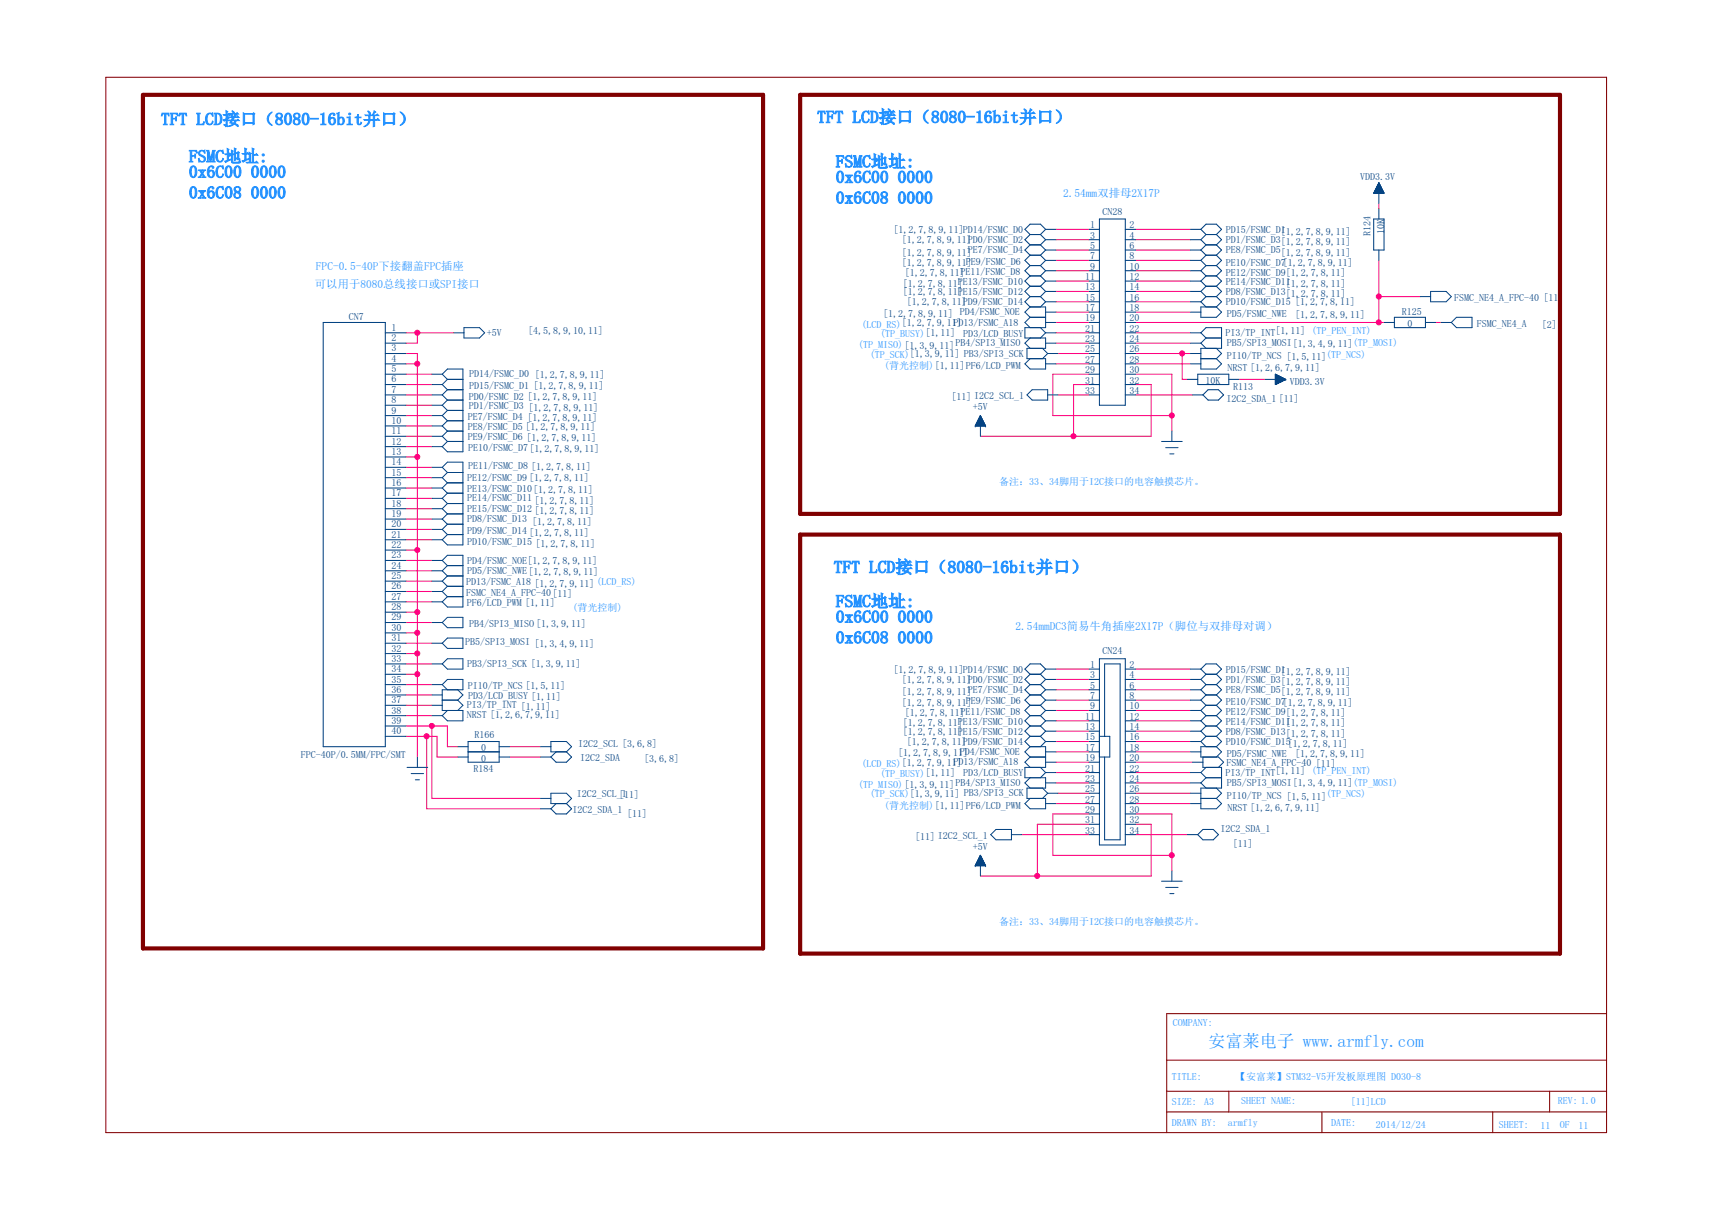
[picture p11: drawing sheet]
<svg xmlns="http://www.w3.org/2000/svg" width="420mm" height="297mm" viewBox="0 0 420 297" stroke-linecap="round" stroke-linejoin="round" font-family="sans-serif">
<g fill="none" stroke="#ff0080" stroke-width=".25">
<path d="M259.2 56.3h8.1M259.2 58.8h8.1M278.7 56.3h13.5M278.7 58.8h13.5M338.4 50v1.2M259.2 61.4h8.1M259.2 63.9h8.1M259.2 66.5h8.1M259.2 69h8.1M259.2 71.5h8.1M259.2 74.1h8.1M259.2 76.6h8.1"/>
<path d="M259.2 79.2h8.1M278.7 61.4h13.5M278.7 63.9h13.5M278.7 66.5h13.5M278.7 69h13.5M278.7 71.5h13.5M278.7 74.1h13.5M278.7 76.6h13.5M278.7 79.2h61M338.4 63.9v15.3M338.4 72.8h10.2M352.4 79.2h1.2"/>
<path d="M99.6 94.4h6.4M99.6 99.5h6.4M99.6 91.9h6.4M99.6 96.9h6.4M99.6 81.7h11.7M99.6 89.3h2.8M99.6 86.8h2.8v99M102.4 81.7v2.5h-2.8M259.2 81.7h8.1M259.2 84.2h8.1M259.2 89.3h8.1M259.7 96.9h7.6"/>
<path d="M259.7 86.8h7.6M267.3 94.4h-3.8v12.7M267.3 91.9h-8.9v10.1h29.2M278.7 94.4h3.8v12.7h-41.9M278.7 91.9h8.9v13.9M278.7 96.9h14M278.7 81.7h13.5M278.7 84.2h13.5M278.7 89.3h13.5M278.7 86.8h13.5M290.1 86.8v6.3h1.3M304.1 93.1h6.4"/>
<path d="M99.6 104.6h6.4M99.6 109.6h6.4M99.6 117.3h6.4M99.6 102h6.4M99.6 107.1h6.4M99.6 114.7h6.4M99.6 119.8h6.4M99.6 112.2h2.8M99.6 122.3h6.4M99.6 127.4h6.4M99.6 132.5h6.4M99.6 137.6h6.4"/>
<path d="M99.6 124.9h6.4M99.6 130h6.4M99.6 135h2.8M99.6 140.1h6.4M99.6 157.9h6.4M99.6 142.7h6.4M99.6 152.8h6.4M99.6 147.7h6.4M99.6 145.2h6.4M99.6 155.4h2.8M99.6 150.3h2.8M99.6 168.1h6.4"/>
<path d="M99.6 173.1h6.4M99.6 175.7h6.4M99.6 163h6.4M99.6 170.6h6.4M99.6 178.2h10.2v5.1h2.5M99.6 160.4h2.8M99.6 165.5h2.8M106 178.2v17.8h26.7M259.2 164.3h8.1M259.2 166.8h8.1M259.2 169.3h8.1M259.2 171.9h8.1"/>
<path d="M259.2 174.4h8.1M259.2 177h8.1M259.2 179.5h8.1M278.7 164.3h13.5M278.7 166.8h13.5M278.7 169.3h13.5M278.7 171.9h13.5M278.7 174.4h13.5M278.7 177h13.5M278.7 179.5h13.5M99.6 180.8h7.7v5h5M104.7 180.8v17.7h28"/>
<path d="M125 183.3h7.7M125 185.8h7.7M259.2 182h8.1M259.2 189.7h8.1M259.2 192.2h8.1M259.2 197.3h8.1M259.2 184.6h8.1M259.2 187.1h8.1M259.7 194.7h7.6M267.3 199.8h-8.9v10.2h29.2M278.7 199.8h8.9v14M278.7 182h13.5"/>
<path d="M278.7 189.7h13.5M278.7 192.2h13.5M278.7 197.3h13.5M278.7 184.6h13.5M278.7 187.1h14M278.7 194.7h13.5M250.8 204.9h16.5M267.3 202.4h-12.7v12.7M278.7 202.4h3.8v12.7h-41.9M278.7 204.9h12.7"/>
</g>
<circle cx="290.1" cy="86.8" r=".62" fill="#ff0080"/>
<circle cx="290.1" cy="86.8" r=".62" fill="none" stroke="#ff0080" stroke-width=".25"/>
<circle cx="263.4" cy="107.1" r=".62" fill="#ff0080"/>
<circle cx="263.4" cy="107.1" r=".62" fill="none" stroke="#ff0080" stroke-width=".25"/>
<circle cx="338.4" cy="79.1" r=".62" fill="#ff0080"/>
<circle cx="338.4" cy="79.1" r=".62" fill="none" stroke="#ff0080" stroke-width=".25"/>
<circle cx="287.6" cy="102" r=".62" fill="#ff0080"/>
<circle cx="287.6" cy="102" r=".62" fill="none" stroke="#ff0080" stroke-width=".25"/>
<circle cx="102.4" cy="81.7" r=".62" fill="#ff0080"/>
<circle cx="102.4" cy="81.7" r=".62" fill="none" stroke="#ff0080" stroke-width=".25"/>
<circle cx="102.4" cy="89.3" r=".62" fill="#ff0080"/>
<circle cx="102.4" cy="89.3" r=".62" fill="none" stroke="#ff0080" stroke-width=".25"/>
<circle cx="102.4" cy="112.2" r=".62" fill="#ff0080"/>
<circle cx="102.4" cy="112.2" r=".62" fill="none" stroke="#ff0080" stroke-width=".25"/>
<circle cx="102.4" cy="165.5" r=".62" fill="#ff0080"/>
<circle cx="102.4" cy="165.5" r=".62" fill="none" stroke="#ff0080" stroke-width=".25"/>
<circle cx="102.4" cy="150.3" r=".62" fill="#ff0080"/>
<circle cx="102.4" cy="150.3" r=".62" fill="none" stroke="#ff0080" stroke-width=".25"/>
<circle cx="102.4" cy="155.3" r=".62" fill="#ff0080"/>
<circle cx="102.4" cy="155.3" r=".62" fill="none" stroke="#ff0080" stroke-width=".25"/>
<circle cx="102.4" cy="135" r=".62" fill="#ff0080"/>
<circle cx="102.4" cy="135" r=".62" fill="none" stroke="#ff0080" stroke-width=".25"/>
<circle cx="102.4" cy="160.4" r=".62" fill="#ff0080"/>
<circle cx="102.4" cy="160.4" r=".62" fill="none" stroke="#ff0080" stroke-width=".25"/>
<circle cx="338.4" cy="72.8" r=".62" fill="#ff0080"/>
<circle cx="338.4" cy="72.8" r=".62" fill="none" stroke="#ff0080" stroke-width=".25"/>
<circle cx="106" cy="178.2" r=".62" fill="#ff0080"/>
<circle cx="106" cy="178.2" r=".62" fill="none" stroke="#ff0080" stroke-width=".25"/>
<circle cx="104.7" cy="180.7" r=".62" fill="#ff0080"/>
<circle cx="104.7" cy="180.7" r=".62" fill="none" stroke="#ff0080" stroke-width=".25"/>
<circle cx="287.6" cy="209.9" r=".62" fill="#ff0080"/>
<circle cx="287.6" cy="209.9" r=".62" fill="none" stroke="#ff0080" stroke-width=".25"/>
<circle cx="254.6" cy="215" r=".62" fill="#ff0080"/>
<circle cx="254.6" cy="215" r=".62" fill="none" stroke="#ff0080" stroke-width=".25"/>
<g fill="none" stroke="#004080" stroke-width=".25">
<path d="M252.8 57.6h2.5M252.8 57.6l-1.3 1.2 1.3 1.3M255.3 57.6l1.3 1.2M256.6 56.3h2.6M256.6 58.8h2.6M256.6 56.3l-1.3-1.3h-2.5l-1.3 1.3 1.3 1.3M256.6 56.3l-1.3 1.3M256.6 58.8l-1.3 1.3M267.3 56.3h2.5M267.3 58.8h2.5M269.8 53.8h6.4v45.7h-6.4zM276.2 56.3h2.5"/>
<path d="M276.2 58.8h2.5M292.2 56.3h2.5M292.2 58.8h2.5M294.7 56.3l1.3-1.3h2.5l1.3 1.3-1.3 1.3M294.7 56.3l1.3 1.3M294.7 58.8l1.3 1.3M296 57.6h2.5M296 57.6l-1.3 1.2M298.5 57.6l1.3 1.2-1.3 1.3M337.1 53.8h2.6v7.6h-2.6zM337.2 47.4h2.4M337.3 47.2h2.3"/>
<path d="M337.3 47.4v-.3h2.2v.3M337.3 47h2.2M337.4 47.4v-.5h2v.5M337.4 46.8h2M337.5 47.4v-.7h1.8v.7M337.6 46.6h1.7M337.6 47.4v-.9h1.6v.9M337.6 46.4h1.6M337.7 47.4v-1.1h1.4v1.1M337.8 46.2h1.3M337.8 47.4v-1.3h1.2v1.3M337.9 46h1.1"/>
<path d="M337.9 45.8h1M338 47.4v-1.7h.8v1.7M338.1 45.6h.7M338.1 45.4h.6v2M338.2 47.4v-2.1h.4v2.1M338.3 45.2h.3M338.4 45h.1M338.4 44.9h.1M338.4 44.9v5.1M338.4 51.2v2.6M338.4 44.9l1.3 2.5h-2.6M338.4 44.9l-1.3 2.5"/>
<path d="M338.5 45.1h-.2v2.3M338.5 45v2.4M338.7 45.5h-.6v1.9M338.9 45.9h-1v1.5M338.9 45.8v1.6M79.3 79.2h15.3v104.1h-15.3zM252.8 77.9h3.8M252.8 75.4h3.8v5h-5.1v2.6h5.1v2.5h-4.6v2.6h4.6v2.5h-3.8l-1.3-1.3 1.3-1.2M252.8 60.1h2.5M252.8 62.7h2.5M252.8 65.2h2.5M252.8 67.7h2.5"/>
<path d="M252.8 70.3h2.5M252.8 72.8h2.5M252.8 60.1l-1.3 1.3 1.3 1.3M252.8 62.7l-1.3 1.2 1.3 1.3M252.8 65.2l-1.3 1.3 1.3 1.2M252.8 67.7l-1.3 1.3 1.3 1.3M252.8 70.3l-1.3 1.2 1.3 1.3M252.8 72.8l-1.3 1.3 1.3 1.3M252.8 75.4l-1.3 1.2 1.3 1.3M252.8 77.9l-1.3 1.3 1.3 1.2M255.3 60.1l1.3 1.3M255.3 62.7l1.3 1.2"/>
<path d="M255.3 65.2l1.3 1.3M255.3 67.7l1.3 1.3M255.3 70.3l1.3 1.2M255.3 72.8l1.3 1.3M256.6 61.4h2.6M256.6 63.9h2.6M256.6 66.5h2.6M256.6 69h2.6M256.6 71.5h2.6M256.6 74.1h2.6M256.6 76.6h2.6M256.6 79.2h2.6"/>
<path d="M256.6 61.4l-1.3 1.3M256.6 63.9l-1.3 1.3M256.6 66.5l-1.3 1.2M256.6 69l-1.3 1.3M256.6 71.5l-1.3 1.3M256.6 74.1l-1.3 1.3M267.3 61.4h2.5M267.3 63.9h2.5M267.3 66.5h2.5M267.3 69h2.5M267.3 71.5h2.5M267.3 74.1h2.5"/>
<path d="M267.3 76.6h2.5M267.3 79.2h2.5M276.2 61.4h2.5M276.2 63.9h2.5M276.2 66.5h2.5M276.2 69h2.5M276.2 71.5h2.5M276.2 74.1h2.5M276.2 76.6h2.5M276.2 79.2h2.5M292.2 61.4h2.5M292.2 63.9h2.5"/>
<path d="M292.2 66.5h2.5M292.2 69h2.5M292.2 71.5h2.5M292.2 74.1h2.5M292.2 76.6h2.5M294.7 75.4h3.8l1.3 1.2-1.3 1.3h-3.8zM294.7 61.4l1.3 1.3M294.7 63.9l1.3 1.3M294.7 66.5l1.3 1.2M294.7 69l1.3 1.3M294.7 71.5l1.3 1.3M294.7 74.1l1.3 1.3"/>
<path d="M296 60.1h2.5M296 62.7l-1.3 1.2M296 60.1l-1.3 1.3M296 62.7h2.5M296 65.2l-1.3 1.3M296 65.2h2.5M296 67.7l-1.3 1.3M296 67.7h2.5M296 70.3l-1.3 1.2M296 70.3h2.5M296 72.8l-1.3 1.3M296 72.8h2.5"/>
<path d="M298.5 60.1l1.3 1.3-1.3 1.3M298.5 62.7l1.3 1.2-1.3 1.3M298.5 65.2l1.3 1.3-1.3 1.2M298.5 67.7l1.3 1.3-1.3 1.3M298.5 70.3l1.3 1.2-1.3 1.3M298.5 72.8l1.3 1.3-1.3 1.3M338.4 61.4v2.5M339.7 79.2h2.5M342.2 77.9h7.6v2.5h-7.6zM348.6 72.8h2.5M349.8 79.2h2.6M351.1 71.5h3.8l1.3 1.3-1.3 1.3h-3.8z"/>
<path d="M353.6 79.2h2.6M356.2 79.2l1.3-1.3h3.8v2.5h-3.8zM94.6 99.5h5M94.6 81.7h5M94.6 84.2h5M94.6 86.8h5M94.6 89.3h5M94.6 91.9h5M94.6 94.4h5M94.6 96.9h5M106 99.5h2.5M106 91.9h2.5"/>
<path d="M106 94.4h2.5M106 96.9h2.5M108.5 91.9l1.3-1.3h3.8v20.3h-3.8l-1.3-1.3M108.5 94.4l1.3 1.3M108.5 99.5l1.3 1.3M108.5 91.9l1.3 1.2M108.5 96.9l1.3 1.3M109.8 93.1h3.8M109.8 95.7h3.8M109.8 93.1l-1.3 1.3M109.8 98.2h3.8M109.8 98.2l-1.3 1.3"/>
<path d="M109.8 95.7l-1.3 1.2M111.3 81.7h2.6M113.9 80.4h3.8l1.2 1.3-1.2 1.3h-3.8zM252.8 83l-1.3 1.2 1.3 1.3M253.3 95.7h3.8v2.5h-3.8l-1.3-1.3zM255.3 80.4l1.3 1.3M255.9 85.5l1.2 1.3M256.6 81.7h2.6M256.6 84.2h2.6M256.6 89.3h2.6M256.6 81.7l-1.3 1.3M257.1 86.8h2.6"/>
<path d="M257.1 96.9h2.6M257.1 86.8l-1.2 1.3M267.3 81.7h2.5M267.3 84.2h2.5M267.3 86.8h2.5M267.3 89.3h2.5M267.3 91.9h2.5M267.3 94.4h2.5M267.3 96.9h2.5M276.2 81.7h2.5M276.2 84.2h2.5M276.2 86.8h2.5"/>
<path d="M276.2 89.3h2.5M276.2 91.9h2.5M276.2 94.4h2.5M276.2 96.9h2.5M291.4 93.1h2.6M292.2 81.7h2.5M292.2 84.2h2.5M292.2 86.8h2.5M292.2 89.3h2.5M292.7 96.9h2.5M294 91.9h7.6v2.5h-7.6zM294.7 81.7l1.3-1.3h3.8v5.1h-5.1v5.1h3.8l1.3-1.3-1.3-1.2"/>
<path d="M294.7 81.7l1.3 1.3M294.7 88.1h3.8M294.7 84.2l1.3 1.3M295.2 96.9l1.3-1.2h2.5l1.3 1.2-1.3 1.3h-2.5zM296 83h3.8M296 83l-1.3 1.2M298.5 85.5l1.3 1.3-1.3 1.3M301.6 93.1h2.5M310.5 93.1h5M313 91.9l2.5 1.2-2.5 1.3zM313 91.9h.1l.1 2.5h-.2M313 94.3h.4"/>
<path d="M313 92.1h.5l.1 2h-.6M313 94.1h.8M313 92.3h.9l.1 1.6h-1M313 93.9h1.2M313 93.8h1.4M313 93.6h1.8M313 93.4h2M313 93.3h2.5M313 93h2.3v.3M313 92.9h2.2v.4M313 92.8h1.9v.6M313 92.8h1.7v.8"/>
<path d="M313 92.6h1.5v1M313 92.5h1.3v1.3M313 92.4h1.1v1.5M313 92.2h.7v1.9M313 92h.3v2.3M313.2 92v2.3M313.4 92.1v2.1M313.6 92.2v1.9M313.8 92.3v1.7M314 92.4v1.5M314.2 92.5v1.3M314.4 92.6v1.1"/>
<path d="M314.7 92.7v.9h-1.7M314.8 92.8v.7M315 92.9v.5M315.2 93v.3h-2.2M315.5 93.1v.1M315.5 93.1h.1M94.6 102h5M94.6 104.6h5M94.6 107.1h5M94.6 109.6h5M94.6 112.2h5M94.6 114.7h5"/>
<path d="M94.6 117.3h5M94.6 119.8h5M106 102h2.5M106 104.6h2.5M106 107.1h2.5M106 109.6h2.5M106 114.7h2.5M106 117.3h2.5M106 119.8h2.5M108.5 114.7l1.3-1.2h3.8v20.3h-3.8l-1.3-1.3M108.5 104.6l1.3 1.2M108.5 117.3l1.3 1.2"/>
<path d="M108.5 102l1.3 1.3M108.5 107.1l1.3 1.3M108.5 114.7l1.3 1.3M108.5 119.8l1.3 1.3M109.8 100.8h3.8M109.8 105.8h3.8M109.8 103.3h3.8M109.8 103.3l-1.3 1.3M109.8 108.4h3.8M109.8 108.4l-1.3 1.2M109.8 118.5h3.8M109.8 116h3.8"/>
<path d="M109.8 116l-1.3 1.3M109.8 100.8l-1.3 1.2M109.8 105.8l-1.3 1.3M109.8 118.5l-1.3 1.3M239.3 104.6h.1M239.3 104.6h2.6M239.5 104.4h2.3M239.5 104.3v.3M239.5 104.3h2.3M239.6 104.2h2.1M239.6 104.1v.5M239.6 104.1h2"/>
<path d="M239.6 104h2v.6M239.6 103.9v.7M239.7 103.9h1.8M239.8 103.8h1.7M239.8 103.7v.9M239.8 103.7h1.6M239.8 103.6h1.6v1M239.8 103.5v1.1M239.9 103.5h1.4M240 103.4h1.3M240 103.3v1.3M240 103.3h1.2"/>
<path d="M240.1 103.2h1.1M240.1 103v1.6M240.1 103.1h1M240.1 103h1M240.1 102.8v1.8M240.2 102.9h.8M240.3 102.8h.7v1.8M240.3 102.7v1.9M240.3 102.7h.6M240.4 102.6h.5M240.4 102.4v2.2M240.4 102.5h.4"/>
<path d="M240.5 102.4h.3M240.5 102.2v2.4M240.5 102.3h.2M240.6 102.2h.1M240.6 102v2.6M240.6 102.1h.1M240.6 102v5.1M240.6 102l-1.3 2.6M240.6 102l1.3 2.6M240.8 102.3v2.3M240.9 102.5v2.1M241.1 103v1.6"/>
<path d="M241.2 103.2v1.4M241.3 103.3v1.3M241.5 103.8v.8M241.7 104.2v.4M241.8 104.4v.2M241.9 104.6h.1M285.1 108.4h5M286.1 109.9h3M287.1 111.4h1M287.6 105.8v2.6M94.6 122.3h5M94.6 124.9h5"/>
<path d="M94.6 127.4h5M94.6 130h5M94.6 132.5h5M94.6 135h5M94.6 137.6h5M106 122.3h2.5M106 124.9h2.5M106 127.4h2.5M106 130h2.5M106 132.5h2.5M106 137.6h2.5M108.5 137.6l1.3-1.3h3.8v12.7h-3.8l-1.3-1.3"/>
<path d="M108.5 122.3l1.3 1.3M108.5 127.4l1.3 1.3M108.5 137.6l1.3 1.3M108.5 124.9l1.3 1.3M108.5 130l1.3 1.2M109.8 138.9h3.8M109.8 138.9l-1.3 1.2M109.8 123.6h3.8M109.8 121.1h3.8M109.8 121.1l-1.3 1.2M109.8 128.7h3.8M109.8 126.2h3.8"/>
<path d="M109.8 126.2l-1.3 1.2M109.8 131.2h3.8M109.8 131.2l-1.3 1.3M109.8 123.6l-1.3 1.3M109.8 128.7l-1.3 1.3M94.6 140.1h5M94.6 142.7h5M94.6 145.2h5M94.6 147.7h5M94.6 150.3h5M94.6 152.8h5M94.6 155.4h5"/>
<path d="M94.6 157.9h5M106 140.1h2.5M106 142.7h2.5M106 145.2h2.5M106 147.7h2.5M106 152.8h2.5M106 157.9h2.5M108.5 140.1l1.3 1.3M108.5 152.8l1.3-1.2h3.8v2.5h-3.8zM108.5 157.9l1.3-1.3h3.8v2.6h-3.8zM108.5 142.7l1.3 1.2M108.5 145.2l1.3 1.3"/>
<path d="M109.8 141.4h3.8M109.8 143.9h3.8M109.8 141.4l-1.3 1.3M109.8 146.5h3.8M109.8 146.5l-1.3 1.2M109.8 143.9l-1.3 1.3M94.6 160.4h5M94.6 163h5M94.6 165.5h5M94.6 168.1h5M94.6 170.6h5M94.6 173.1h5"/>
<path d="M94.6 175.7h5M94.6 178.2h5M106 163h2.5M106 168.1h2.5M106 170.6h2.5M106 173.1h2.5M106 175.7h2.5M108.5 163l1.3-1.3h3.8v2.6h-3.8zM108.5 168.1l1.3-1.3h3.8v2.5h-5.1v5.1h5.1v2.6h-3.8l-1.3-1.3M108.5 171.9h3.8M108.5 168.1l1.3 1.2M109.8 174.4l-1.3 1.3"/>
<path d="M112.3 171.9l1.3 1.2-1.3 1.3M112.3 169.3l1.3 1.3-1.3 1.3M252.8 165.5h2.5M252.8 168.1h2.5M252.8 170.6h2.5M252.8 173.1h2.5M252.8 175.7h2.5M252.8 178.2h2.5M252.8 168.1l-1.3 1.2 1.3 1.3M252.8 170.6l-1.3 1.3 1.3 1.2M252.8 165.5l-1.3 1.3 1.3 1.3M252.8 173.1l-1.3 1.3 1.3 1.3"/>
<path d="M252.8 175.7l-1.3 1.3 1.3 1.2M252.8 178.2l-1.3 1.3 1.3 1.3M255.3 168.1l1.3 1.2M255.3 165.5l1.3 1.3M255.3 170.6l1.3 1.3M255.3 175.7l1.3 1.3M255.3 173.1l1.3 1.3M255.3 178.2l1.3 1.3M256.6 164.3l-1.3-1.3h-2.5l-1.3 1.3 1.3 1.2M256.6 164.3h2.6M256.6 166.8h2.6M256.6 169.3h2.6"/>
<path d="M256.6 171.9h2.6M256.6 174.4h2.6M256.6 177h2.6M256.6 179.5h2.6M256.6 164.3l-1.3 1.2M256.6 166.8l-1.3 1.3M256.6 169.3l-1.3 1.3M256.6 171.9l-1.3 1.2M256.6 174.4l-1.3 1.3M256.6 177l-1.3 1.2M256.6 179.5l-1.3 1.3M267.3 164.3h2.5"/>
<path d="M267.3 166.8h2.5M267.3 169.3h2.5M267.3 171.9h2.5M267.3 174.4h2.5M267.3 177h2.5M267.3 179.5h2.5M269.8 161.7h6.4v45.7h-6.4zM276.2 164.3h2.5M276.2 166.8h2.5M276.2 169.3h2.5M276.2 171.9h2.5M276.2 174.4h2.5"/>
<path d="M276.2 177h2.5M276.2 179.5h2.5M292.2 164.3h2.5M292.2 166.8h2.5M292.2 169.3h2.5M292.2 171.9h2.5M292.2 174.4h2.5M292.2 177h2.5M292.2 179.5h2.5M294.7 164.3l1.3-1.3h2.5l1.3 1.3-1.3 1.2M294.7 164.3l1.3 1.2M294.7 166.8l1.3 1.3"/>
<path d="M294.7 169.3l1.3 1.3M294.7 171.9l1.3 1.2M294.7 174.4l1.3 1.3M294.7 177l1.3 1.2M294.7 179.5l1.3 1.3M296 165.5h2.5M296 168.1h2.5M296 170.6h2.5M296 173.1h2.5M296 175.7h2.5M296 178.2h2.5M296 168.1l-1.3 1.2"/>
<path d="M296 165.5l-1.3 1.3M296 170.6l-1.3 1.3M296 173.1l-1.3 1.3M296 175.7l-1.3 1.3M296 178.2l-1.3 1.3M298.5 168.1l1.3 1.2-1.3 1.3M298.5 170.6l1.3 1.3-1.3 1.2M298.5 165.5l1.3 1.3-1.3 1.3M298.5 173.1l1.3 1.3-1.3 1.3M298.5 175.7l1.3 1.3-1.3 1.2M298.5 178.2l1.3 1.3-1.3 1.3M94.6 180.8h5"/>
<path d="M99.9 188.4h5.1M100.9 189.9h3.1M101.9 191.4h1M102.4 185.8v2.6M112.3 183.3h2.6M112.3 185.8h2.6M114.9 182h7.6v5.1h-7.6zM114.9 184.6h7.6M122.5 183.3h2.5M122.5 185.8h2.5M132.7 183.3h2.5M132.7 185.8h2.5"/>
<path d="M132.7 196h2.5M132.7 198.5h2.5M135.2 182h3.8l1.3 1.3-1.3 1.3h-3.8zM135.2 194.7h3.8l1.3 1.3-1.3 1.3h-3.8zM136.5 184.6l-1.3 1.2M136.5 197.3l-1.3 1.2M139 184.6l1.3 1.2-1.3 1.3h-2.5l-1.3-1.3M139 197.3l1.3 1.2-1.3 1.3h-2.5l-1.3-1.3M252.8 183.3h3.8v5.1h-5.1v2.5h5.1v2.6h-4.6v2.5h4.6v2.5h-3.8l-1.3-1.2 1.3-1.3M252.8 185.8h3.8M252.8 180.8h2.5M252.8 180.8l-1.3 1.2 1.3 1.3"/>
<path d="M252.8 183.3l-1.3 1.3 1.3 1.2M252.8 185.8l-1.3 1.3 1.3 1.3M252.8 190.9l-1.3 1.3 1.3 1.3M255.3 180.8l1.3 1.2M255.3 188.4l1.3 1.3M255.9 193.5l1.2 1.2M256.6 182h2.6M256.6 184.6h2.6M256.6 187.1h2.6M256.6 189.7h2.6M256.6 192.2h2.6M256.6 197.3h2.6"/>
<path d="M256.6 182l-1.3 1.3M256.6 189.7l-1.3 1.2M257.1 194.7h2.6M257.1 194.7l-1.2 1.3M267.3 182h2.5M267.3 184.6h2.5M267.3 187.1h2.5M267.3 189.7h2.5M267.3 192.2h2.5M267.3 194.7h2.5M267.3 197.3h2.5M267.3 199.8h2.5"/>
<path d="M269.8 180.8h2.6v5h-2.6M271.1 180.8v-17.8h3.8v43.2h-3.8v-20.4M276.2 182h2.5M276.2 184.6h2.5M276.2 187.1h2.5M276.2 189.7h2.5M276.2 192.2h2.5M276.2 194.7h2.5M276.2 197.3h2.5M276.2 199.8h2.5M292.2 182h2.5M292.2 184.6h2.5"/>
<path d="M292.2 189.7h2.5M292.2 192.2h2.5M292.2 194.7h2.5M292.2 197.3h2.5M292.7 187.1h2.5M294.7 196h3.8M294.7 182l1.3 1.3M294.7 189.7l1.3 1.2M294.7 192.2l1.3 1.3M295.2 185.8v2.6h4.6v5.1h-5.1v5h3.8l1.3-1.2-1.3-1.3M296 180.8h2.5M296 180.8l-1.3 1.2"/>
<path d="M296 190.9h3.8M296 188.4l-1.3 1.3M296 190.9l-1.3 1.3M298.5 183.3h-3.8v2.5h4.3l1.3 1.3-1.3 1.3M298.5 183.3l1.3 1.3-1.3 1.2M298.5 180.8l1.3 1.2-1.3 1.3M298.5 193.5l1.3 1.2-1.3 1.3M239.3 212.5h.1M239.3 212.5h2.6M239.4 212.4h2.4M239.5 212.5v-.2h2.3v.2M239.5 212.2h2.3"/>
<path d="M239.6 212v.5M239.6 212.1h2.1v.4M239.6 212h2M239.6 211.9v.6M239.6 211.9h2v.6M239.7 211.8h1.8M239.8 211.7v.8M239.8 211.7h1.7v.8M239.8 211.6h1.6M239.8 211.5v1M239.8 211.5h1.6v1M239.9 211.4h1.4"/>
<path d="M240 211.2v1.3M240 211.3h1.3v1.2M240 211.2h1.2M240.1 211.1h1.1v1.4M240.1 210.8v1.7M240.1 210.9h1v1.6M240.2 210.8h.8M240.3 210.6v1.9M240.3 210.7h.7v1.8M240.3 210.6h.6M240.4 210.4v2.1M240.4 210.5h.5v2"/>
<path d="M240.4 210.4h.4M240.5 210.3h.3v2.2M240.6 210v2.5M240.6 210.1h.1M240.6 210h.1M240.6 210v5.1M240.6 210l-1.3 2.5M240.6 210l1.3 2.5M240.7 210.2h-.2v2.3M241.1 211h-1v1.5M241.9 212.5h.1M243.2 204.9l1.2-1.3h3.8v2.6h-3.8z"/>
<path d="M248.2 204.9h2.6M267.3 202.4h2.5M267.3 204.9h2.5M276.2 202.4h2.5M276.2 204.9h2.5M285.1 216.3h5M286.1 217.8h3M287.1 219.4h1M287.6 213.8v2.5M291.4 204.9h2.6M295.2 203.6h2.6l1.2 1.3-1.2 1.3h-2.6l-1.2-1.3z"/>
</g>
<path d="M35.1 23.3h152.2v209.5h-152.2zM196.4 23.3h186.5v102.9h-186.5zM196.4 131.2h186.5v102.9h-186.5z" fill="none" stroke="#800000" stroke-width="1"/>
<path d="M26 19h368.3v259h-368.3zM394.3 248.8h-108v29.2M286.3 260.3h108M286.3 273h108M286.3 267.9h108M301.6 267.9v5.1M324.4 273v5M366.3 273v5M380.3 267.9v5.1" fill="none" stroke="#800000" stroke-width=".25"/>
<g font-size="4.2" fill="#2291ff">
<text x="39.5" y="30.7">TFT LCD接口（8080-16bit并口）</text>
<text x="200.5" y="30.2">TFT LCD接口（8080-16bit并口）</text>
<text x="46.3" y="39.8">FSMC地址:</text>
<text x="205.1" y="41.1">FSMC地址:</text>
<text x="46.3" y="43.6">0x6C00 0000</text>
<text x="205.1" y="44.9">0x6C00 0000</text>
<text x="46.3" y="48.7">0x6C08 0000</text>
<text x="205.1" y="50">0x6C08 0000</text>
<text x="204.6" y="140.7">TFT LCD接口（8080-16bit并口）</text>
<text x="205.1" y="149.1">FSMC地址:</text>
<text x="205.1" y="152.9">0x6C00 0000</text>
<text x="205.1" y="157.9">0x6C08 0000</text>
<text x="296.5" y="257">安富莱电子 www.armfly.com</text>
</g>
<g font-size="2.8" fill="#2291ff">
<text x="260.9" y="48.4">2.54mm双排母2X17P</text>
<text x="77.3" y="70.8">可以用于8080总线接口或SPI接口</text>
<text x="77.5" y="66.2">FPC-0.5-40P下接翻盖FPC插座</text>
<text x="249.2" y="154.6">2.54mmDC3简易牛角插座2X17P（脚位与双排母对调）</text>
</g>
<g font-size="2.5" fill="#004080">
<text x="333.8" y="44.1">VDD3.3V</text>
<text x="270.5" y="52.7">CN28</text>
<text x="219.3" y="57.1">[1,2,7,8,9,11]PD14/FSMC_D0</text>
<text x="221.3" y="59.7">[1,2,7,8,9,11]PD0/FSMC_D2</text>
<text x="267.6" y="56">1</text>
<text x="267.6" y="58.6">3</text>
<text x="277.2" y="56">2</text>
<text x="277.2" y="58.6">4</text>
<text x="300.8" y="57.3">PD15/FSMC_D1</text>
<text x="300.8" y="59.7">PD1/FSMC_D3[1,2,7,8,9,11]</text>
<text x="314.3" y="57.7">[1,2,7,8,9,11]</text>
<text x="336.3" y="58" transform="rotate(-90 336.3 58)">R124</text>
<text x="339.7" y="57.5" transform="rotate(-90 339.7 57.5)">10K</text>
<text x="221.3" y="62.7">[1,2,7,8,9,11]</text>
<text x="221.3" y="65.3">[1,2,7,8,9,11]</text>
<text x="237" y="64.9">PE9/FSMC_D6</text>
<text x="237.6" y="62.1">PE7/FSMC_D4</text>
<text x="267.6" y="61.1">5</text>
<text x="267.6" y="63.7">7</text>
<text x="277.2" y="61.1">6</text>
<text x="277.2" y="63.7">8</text>
<text x="300.8" y="62.1">PE8/FSMC_D5[1,2,7,8,9,11]</text>
<text x="300.8" y="65.2">PE10/FSMC_D7[1,2,7,8,9,11]</text>
<text x="221.6" y="70.4">[1,2,7,8,11]</text>
<text x="222.1" y="67.8">[1,2,7,8,11]PE11/FSMC_D8</text>
<text x="235.1" y="70">PE13/FSMC_D10</text>
<text x="266.3" y="68.7">11</text>
<text x="266.3" y="71.3">13</text>
<text x="267.6" y="66.2">9</text>
<text x="277.2" y="66.2">10</text>
<text x="277.2" y="68.7">12</text>
<text x="277.2" y="71.3">14</text>
<text x="300.8" y="67.6">PE12/FSMC_D9[1,2,7,8,11]</text>
<text x="300.8" y="70.1">PE14/FSMC_D11</text>
<text x="315.5" y="70.4">[1,2,7,8,11]</text>
<text x="216.7" y="77.7">[1,2,7,8,9,11] PD4/FSMC_NOE</text>
<text x="221.6" y="72.4">[1,2,7,8,11]</text>
<text x="222.6" y="74.9">[1,2,7,8,11]PD9/FSMC_D14</text>
<text x="235.1" y="72.4">PE15/FSMC_D12</text>
<text x="266.3" y="73.8">15</text>
<text x="266.3" y="76.4">17</text>
<text x="277.2" y="73.8">16</text>
<text x="277.2" y="76.4">18</text>
<text x="300.8" y="72.5">PD8/FSMC_D13[1,2,7,8,11]</text>
<text x="300.8" y="75">PD10/FSMC_D15 [1,2,7,8,11]</text>
<text x="301.1" y="77.8">PD5/FSMC_NWE</text>
<text x="317.8" y="78">[1,2,7,8,9,11]</text>
<text x="344.1" y="77.4">R125</text>
<text x="356.9" y="73.8">FSMC_NE4_A_FPC-40 [11]</text>
<text x="85.6" y="78.6">CN7</text>
<text x="96.1" y="81.2">1</text>
<text x="96.1" y="83.7">2</text>
<text x="119.5" y="82.5">+5V</text>
<text x="129.6" y="82">[4,5,8,9,10,11]</text>
<text x="234" y="79.9">PD13/FSMC_A18</text>
<text x="236.4" y="82.6">PD3/LCD_BUSY</text>
<text x="266.3" y="78.9">19</text>
<text x="266.3" y="81.4">21</text>
<text x="266.3" y="84">23</text>
<text x="277.2" y="78.9">20</text>
<text x="277.2" y="81.4">22</text>
<text x="277.2" y="84">24</text>
<text x="300.8" y="82.5">PI3/TP_INT[1,11] (TP_PEN_INT)</text>
<text x="345.4" y="80.3">0</text>
<text x="362.4" y="80.2">FSMC_NE4_A</text>
<text x="378.4" y="80.5">[2]</text>
<text x="96.1" y="86.3">3</text>
<text x="96.1" y="88.8">4</text>
<text x="266.3" y="86.5">25</text>
<text x="266.3" y="89.1">27</text>
<text x="277.2" y="86.5">26</text>
<text x="277.2" y="89.1">28</text>
<text x="301.1" y="85">PB5/SPI3_MOSI[1,3,4,9,11](TP_MOSI)</text>
<text x="301.1" y="88.1">PI10/TP_NCS [1,5,11](TP_NCS)</text>
<text x="96.1" y="91.4">5</text>
<text x="96.1" y="93.9">6</text>
<text x="115.1" y="92.6">PD14/FSMC_D0 [1,2,7,8,9,11]</text>
<text x="115.1" y="95.4">PD15/FSMC_D1 [1,2,7,8,9,11]</text>
<text x="266.3" y="91.6">29</text>
<text x="266.3" y="94.1">31</text>
<text x="277.2" y="91.6">30</text>
<text x="277.2" y="94.1">32</text>
<text x="295.9" y="94.2">10K</text>
<text x="301.2" y="91.2">NRST [1,2,6,7,9,11]</text>
<text x="302.7" y="95.7">R113</text>
<text x="316.6" y="94.4">VDD3.3V</text>
<text x="96.1" y="96.4">7</text>
<text x="96.1" y="99">8</text>
<text x="96.1" y="101.5">9</text>
<text x="115.1" y="98.2">PD0/FSMC_D2 [1,2,7,8,9,11]</text>
<text x="115.1" y="100.5">PD1/FSMC_D3 [1,2,7,8,9,11]</text>
<text x="233.5" y="98.3">[11] I2C2_SCL_1</text>
<text x="238.7" y="100.8">+5V</text>
<text x="266.3" y="96.7">33</text>
<text x="277.2" y="96.7">34</text>
<text x="301" y="98.7">I2C2_SDA_1 [11]</text>
<text x="96.1" y="104.1">10</text>
<text x="96.1" y="106.6">11</text>
<text x="114.8" y="103">PE7/FSMC_D4 [1,2,7,8,9,11]</text>
<text x="114.8" y="105.6">PE8/FSMC_D5 [1,2,7,8,9,11]</text>
<text x="96.1" y="109.1">12</text>
<text x="96.1" y="111.7">13</text>
<text x="114.8" y="108.1">PE9/FSMC_D6 [1,2,7,8,9,11]</text>
<text x="114.9" y="110.7">PE10/FSMC_D7[1,2,7,8,9,11]</text>
<text x="96.1" y="114.2">14</text>
<text x="96.1" y="116.8">15</text>
<text x="96.1" y="119.3">16</text>
<text x="114.6" y="118">PE12/FSMC_D9 [1,2,7,8,11]</text>
<text x="114.9" y="115.2">PE11/FSMC_D8 [1,2,7,8,11]</text>
<text x="96.1" y="121.8">17</text>
<text x="96.1" y="124.4">18</text>
<text x="114.7" y="120.8">PE13/FSMC_D10[1,2,7,8,11]</text>
<text x="114.7" y="125.6">PE15/FSMC_D12 [1,2,7,8,11]</text>
<text x="114.7" y="123.1">PE14/FSMC_D11 [1,2,7,8,11]</text>
<text x="96.1" y="126.9">19</text>
<text x="96.1" y="129.5">20</text>
<text x="96.1" y="132">21</text>
<text x="114.6" y="131">PD9/FSMC_D14 [1,2,7,8,11]</text>
<text x="114.6" y="128.2">PD8/FSMC_D13 [1,2,7,8,11]</text>
<text x="96.1" y="134.5">22</text>
<text x="96.1" y="137.1">23</text>
<text x="114.7" y="133.8">PD10/FSMC_D15 [1,2,7,8,11]</text>
<text x="96.1" y="139.6">24</text>
<text x="96.1" y="142.2">25</text>
<text x="114.4" y="143.7">PD13/FSMC_A18 [1,2,7,9,11] (LCD_RS)</text>
<text x="114.6" y="138.3">PD4/FSMC_NOE[1,2,7,8,9,11]</text>
<text x="114.6" y="140.9">PD5/FSMC_NWE[1,2,7,8,9,11]</text>
<text x="96.1" y="144.7">26</text>
<text x="96.1" y="147.2">27</text>
<text x="96.1" y="149.8">28</text>
<text x="114.4" y="146.2">FSMC_NE4_A_FPC-40[11]</text>
<text x="114.6" y="148.8">PF6/LCD_PWM [1,11]</text>
<text x="96.1" y="152.3">29</text>
<text x="96.1" y="154.9">30</text>
<text x="115.2" y="153.9">PB4/SPI3_MISO [1,3,9,11]</text>
<text x="96.1" y="157.4">31</text>
<text x="96.1" y="159.9">32</text>
<text x="114.2" y="158.4">PB5/SPI3_MOSI [1,3,4,9,11]</text>
<text x="270.5" y="160.6">CN24</text>
<text x="96.1" y="162.5">33</text>
<text x="96.1" y="165">34</text>
<text x="96.1" y="167.6">35</text>
<text x="114.6" y="163.7">PB3/SPI3_SCK [1,3,9,11]</text>
<text x="219.3" y="165.1">[1,2,7,8,9,11]PD14/FSMC_D0</text>
<text x="221.3" y="167.6">[1,2,7,8,9,11]PD0/FSMC_D2</text>
<text x="267.6" y="164">1</text>
<text x="267.6" y="166.5">3</text>
<text x="277.2" y="164">2</text>
<text x="277.2" y="166.5">4</text>
<text x="300.8" y="165.2">PD15/FSMC_D1</text>
<text x="300.8" y="167.7">PD1/FSMC_D3[1,2,7,8,9,11]</text>
<text x="314.3" y="165.6">[1,2,7,8,9,11]</text>
<text x="96.1" y="170.1">36</text>
<text x="96.1" y="172.6">37</text>
<text x="114.5" y="173.9">PI3/TP_INT [1,11]</text>
<text x="114.8" y="169.1">PI10/TP_NCS [1,5,11]</text>
<text x="114.9" y="171.6">PD3/LCD_BUSY [1,11]</text>
<text x="221.3" y="170.7">[1,2,7,8,9,11]</text>
<text x="221.3" y="173.2">[1,2,7,8,9,11]</text>
<text x="237" y="172.9">PE9/FSMC_D6</text>
<text x="237.6" y="170">PE7/FSMC_D4</text>
<text x="267.6" y="169.1">5</text>
<text x="267.6" y="171.6">7</text>
<text x="277.2" y="169.1">6</text>
<text x="277.2" y="171.6">8</text>
<text x="300.8" y="170.1">PE8/FSMC_D5[1,2,7,8,9,11]</text>
<text x="300.8" y="173.1">PE10/FSMC_D7[1,2,7,8,9,11]</text>
<text x="96.1" y="175.2">38</text>
<text x="96.1" y="177.7">39</text>
<text x="114.5" y="176.2">NRST [1,2,6,7,9,11]</text>
<text x="221.6" y="178.3">[1,2,7,8,11]</text>
<text x="222.1" y="175.8">[1,2,7,8,11]PE11/FSMC_D8</text>
<text x="235.1" y="177.9">PE13/FSMC_D10</text>
<text x="266.3" y="176.7">11</text>
<text x="266.3" y="179.2">13</text>
<text x="267.6" y="174.2">9</text>
<text x="277.2" y="174.2">10</text>
<text x="277.2" y="176.7">12</text>
<text x="277.2" y="179.2">14</text>
<text x="300.8" y="175.6">PE12/FSMC_D9[1,2,7,8,11]</text>
<text x="300.8" y="178">PE14/FSMC_D11</text>
<text x="315.5" y="178.3">[1,2,7,8,11]</text>
<text x="96.1" y="180.3">40</text>
<text x="116.5" y="181.3">R166</text>
<text x="118.1" y="184.4">0</text>
<text x="141.9" y="183.3">I2C2_SCL [3,6,8]</text>
<text x="220.5" y="185.7">[1,2,7,8,9,11]</text>
<text x="221.6" y="180.3">[1,2,7,8,11]</text>
<text x="222.6" y="182.9">[1,2,7,8,11]PD9/FSMC_D14</text>
<text x="235.1" y="180.4">PE15/FSMC_D12</text>
<text x="235.5" y="185.3">PD4/FSMC_NOE</text>
<text x="266.3" y="181.8">15</text>
<text x="266.3" y="184.3">17</text>
<text x="277.2" y="181.8">16</text>
<text x="277.2" y="184.3">18</text>
<text x="300.8" y="182.9">PD10/FSMC_D15[1,2,7,8,11]</text>
<text x="300.8" y="180.5">PD8/FSMC_D13[1,2,7,8,11]</text>
<text x="301.1" y="185.7">PD5/FSMC_NWE</text>
<text x="317.8" y="185.9">[1,2,7,8,9,11]</text>
<text x="73.8" y="186.1">FPC-40P/0.5MM/FPC/SMT</text>
<text x="116.2" y="189.4">R184</text>
<text x="118.1" y="186.9">0</text>
<text x="142.4" y="186.9">I2C2_SDA</text>
<text x="158.1" y="186.9">[3,6,8]</text>
<text x="234" y="187.9">PD13/FSMC_A18</text>
<text x="236.4" y="190.6">PD3/LCD_BUSY</text>
<text x="266.3" y="186.9">19</text>
<text x="266.3" y="189.4">21</text>
<text x="266.3" y="191.9">23</text>
<text x="277.2" y="186.9">20</text>
<text x="277.2" y="189.4">22</text>
<text x="277.2" y="191.9">24</text>
<text x="300.8" y="190.4">PI3/TP_INT[1,11] (TP_PEN_INT)</text>
<text x="301" y="188.1">FSMC_NE4_A_FPC-40 [11]</text>
<text x="141.6" y="195.7">I2C2_SCL_1</text>
<text x="152" y="195.8">[11]</text>
<text x="266.3" y="194.5">25</text>
<text x="266.3" y="197">27</text>
<text x="277.2" y="194.5">26</text>
<text x="277.2" y="197">28</text>
<text x="301.1" y="193">PB5/SPI3_MOSI[1,3,4,9,11](TP_MOSI)</text>
<text x="301.1" y="196">PI10/TP_NCS [1,5,11](TP_NCS)</text>
<text x="140.5" y="199.6">I2C2_SDA_1</text>
<text x="154" y="200.7">[11]</text>
<text x="266.3" y="199.6">29</text>
<text x="266.3" y="202.1">31</text>
<text x="277.2" y="202.1">32</text>
<text x="277.2" y="199.6">30</text>
<text x="301.2" y="199.1">NRST [1,2,6,7,9,11]</text>
<text x="224.6" y="206.2">[11] I2C2_SCL_1</text>
<text x="238.7" y="208.7">+5V</text>
<text x="266.3" y="204.6">33</text>
<text x="277.2" y="204.6">34</text>
<text x="299.5" y="204.2">I2C2_SDA_1</text>
<text x="302.5" y="207.8">[11]</text>
</g>
<g font-size="2.5" fill="#2291ff">
<text x="211.4" y="80.4">(LCD_RS)[1,2,7,9,11]</text>
<text x="216" y="82.7">(TP_BUSY)[1,11]</text>
<text x="210.6" y="85.5">(TP_MISO)[1,3,9,11]PB4/SPI3_MISO</text>
<text x="213.4" y="87.8">(TP_SCK)[1,3,9,11] PB3/SPI3_SCK</text>
<text x="217" y="90.6">(背光控制)[1,11]PF6/LCD_PWM</text>
<text x="245.2" y="119">备注：33、34脚用于I2C接口的电容触摸芯片。</text>
<text x="140.5" y="150">(背光控制)</text>
<text x="211.4" y="188.4">(LCD_RS)[1,2,7,9,11]</text>
<text x="216" y="190.7">(TP_BUSY)[1,11]</text>
<text x="210.6" y="193.5">(TP_MISO)[1,3,9,11]PB4/SPI3_MISO</text>
<text x="213.4" y="195.7">(TP_SCK)[1,3,9,11] PB3/SPI3_SCK</text>
<text x="217" y="198.5">(背光控制)[1,11]PF6/LCD_PWM</text>
<text x="245.2" y="227">备注：33、34脚用于I2C接口的电容触摸芯片。</text>
<text x="287.9" y="251.9">COMPANY:</text>
<text x="287.6" y="265.1">TITLE:</text>
<text x="303.3" y="265.1">【安富莱】STM32-V5开发板原理图 D030-8</text>
<text x="287.6" y="271.2">SIZE:</text>
<text x="295.5" y="271.2">A3</text>
<text x="304.6" y="270.9">SHEET NAME:</text>
<text x="331.5" y="271.2">[11]LCD</text>
<text x="382.3" y="270.9">REV: 1.0</text>
<text x="287.6" y="276.5">DRAWN BY:</text>
<text x="301.3" y="276.3">armfly</text>
<text x="326.7" y="276.5">DATE:</text>
<text x="337.6" y="276.8">2014/12/24</text>
<text x="367.9" y="277">SHEET:</text>
<text x="378.1" y="277.1">11</text>
<text x="382.9" y="277">OF</text>
<text x="387.4" y="277.1">11</text>
</g>
</svg>
